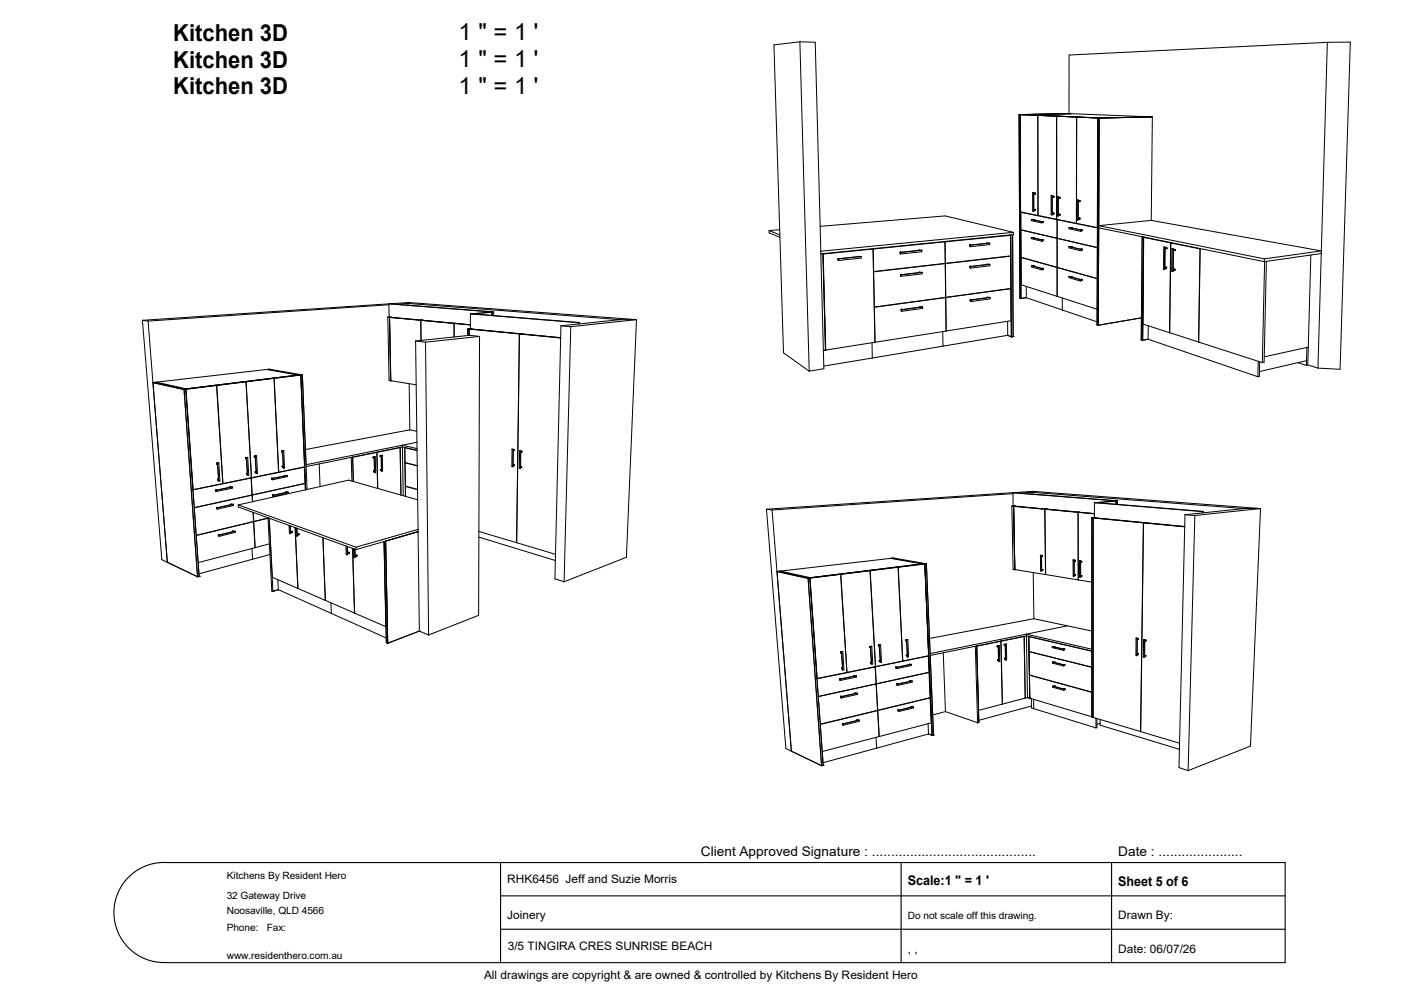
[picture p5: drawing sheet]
<svg xmlns="http://www.w3.org/2000/svg" width="420mm" height="297mm" viewBox="0 0 420 297" stroke-linecap="round" stroke-linejoin="round" font-family="sans-serif">
<path d="M150 258.5v30M269.9 258.5v30M333 258.5v30M38.5 262.9a14.9 14.9 0 0 1 11.5-4.4h335v30h-335a15 15 0 0 1-14.6-8.9 15 15 0 0 1 3.1-16.7zM150 268.5h235M150 278.5h235" fill="none" stroke="#000" stroke-width=".33"/>
<g fill="none" stroke="#000" stroke-width=".3">
<path d="M239.6 12.5l-7.8 .9 2.9 92.4 7.7 5.4M239.6 12.5l4.6 .2 1.7 62.6M239.6 12.5l2.8 98.7M397.6 12.7l-77.3 3.8-.1 17.5M397.6 12.7l6.9-.1-3.1 98.1-6.6-.4M397.6 12.7l-2.8 97.6M305.3 34.3h.1M305.3 34.3l.3 .1M305.3 34.3h1M305.3 34.3l.2 55 .3 .1M305.6 34.4l23.2 1M305.6 34.4l.2 55"/>
<path d="M306.1 34.3l5.2 .3M306.1 34.3l-.5 .1M306.3 34.4l10.7 .4M306.4 34.4h.1M310.9 34.6l.1 30M311.3 34.6l5.7 .2M311.4 34.6h-.5v30M316.5 34.8l.1 30.9zM317 34.8h.1M317 34.8h-.4M317 34.8l6 .3M320.2 34l-14.1 .3"/>
<path d="M320.2 34l.6 .1M320.8 34.1l-14.4 .3M320.8 34.1l24.4 .9M323 35.1l6.4 .3M323 35.1h-.5l-.1 31.8M323 35.1l6.1 .2M328.8 35.4h.7M328.8 35.4l-.1 32.8M328.9 35.4h.1M328.9 35.4h.4M328.9 35.4l-.3 61.9M329.1 35.3h.1"/>
<path d="M329.1 35.3l.3 .1M329.3 35.4h.1M329.3 35.4l-.2 32.2M329.4 35.4h.1M345.2 35l-16.1 .3 .3 .1M345.2 35l-.3 31.1M309.3 57.7h.4M309.3 57.7h.2M309.3 57.7l.1 5.6h.2M309.5 57.7l.1 5.6M309.7 57.7h-.2M309.7 58.2l.4-.1z"/>
<path d="M309.7 57.7v5.6h-.1M310.1 57.9h.1M310.1 57.9h-.4M310.1 57.9v.1M310.1 58.1h.1M310.1 57.9l-.4 .1h.4M310.1 58h.1M310.1 58.1h-.4M310.2 58l-.1 .1M310.2 58l-.5 .1M314.9 58.6l.4 .1M314.9 58.6l.2 .1"/>
<path d="M314.9 58.6v5.8h.2M315.1 58.7h.2M315.1 58.7v5.7M315.3 58.7v5.7h-.2M315.6 59.1h.1M315.6 58.8h.1M315.6 58.8h-.3M315.7 58.8v.1M315.7 59v.1M315.7 59l-.4 .1h.3M315.7 58.9v.1M315.7 59h-.4"/>
<path d="M315.7 58.9h-.4M316.8 58.9l.3 .1v5.7l-.2 .1M316.8 58.9h-.1v5.8l.2 .1M316.9 59v5.8M317.4 59.1h.1M317.4 59.1h-.3l.4 .1M317.5 59.1v.1M317.5 59.4h-.4M317.5 59.4h.1M317.5 59.2h.1M317.5 59.2l-.4 .1h.4M317.5 59.2v.1"/>
<path d="M317.5 59.3v.1M322.6 60h.5M322.6 60h.3M322.6 60v5.9l.3 .1M322.9 60h.2M322.9 60v6M323.1 60l-.1 5.9-.1 .1M230.4 69.1v.7l3.2 1.3M230.4 69.1l3.2 1.3M233.6 68.8l-3.2 .3M245.7 67.8l37.5-3.1 20.4 4.9M245.9 76.1l.9 34.4-4.4 .7"/>
<path d="M245.9 75.3v.8M246.5 76.1h.1M246.5 76l.8 28.9M246.6 76.1l.8 28.8M251 77.7h.1M251 77.6h.1M251 77.6l.1 .5M251 77.6v.1M251.1 77.5v.1M251.1 77.5h.2M251.1 77.6v.5M251.2 77.5h-.1"/>
<path d="M251.2 77.5h.1M251.3 77.5h.1M257.1 76.9h.1M257.1 76.9h.2M257.2 76.9h-.1M257.2 76.9h.2zM258 76.9l-7 .7M258 76.9l-6.9 .7M258 76.9v.5l-6.9 .7M261.3 74.6h.2M261.3 74.6h.3M261.5 74.6l-14.9 1.5"/>
<path d="M261.5 74.6l.6 28M261.6 74.6l.1 6.8M269.7 75.7v.1M269.7 75.7h.1M269.7 75.8v.1M269.7 75.6v.1M269.7 75.6l.1 .5M269.7 75.6h.1M269.7 75.6h.2M269.8 75.5l-.1 .1M269.8 75.5l.2 .1M275.3 75h.1"/>
<path d="M275.3 75h.3M275.3 75h.2M276 75h.1M276.1 75l-6.4 .6M276.1 75v.5l-6.3 .6M282.8 72.4l.2 .1M282.8 72.4h.1M282.8 72.4l.3 .1M283 79h.2l.1 10.1M283 72.5l-21.4 2.1M283 72.5l.2 6.4-.1-6.4M283 79h.2l.2 20.2"/>
<path d="M290.5 73.6v.1M290.5 73.5v.1M290.5 73.5h.1M290.5 73.4v.1M290.5 73.4h.1M290.5 80h.1M290.5 73.4h.2M290.5 73.7h.1M290.5 79.9v.1M290.6 73.4l.1 .1M290.6 73.4l.1 .5M290.6 73.4v.1"/>
<path d="M290.6 79.8l-.1 .1M290.6 79.8v.1M290.6 73.4h-.1M290.6 73.4h.2zM290.6 79.8h.1M290.6 79.8h.3zM290.6 79.8l.2 .1M290.6 79.9h.1M290.6 79.9l.2 .5M290.7 73.5v.4M290.7 79.9l.1 .5M295.6 72.9h.1"/>
<path d="M295.6 72.9h.3M295.6 72.9h.2M295.6 79.2v.1M295.6 79.2l.1 .1M295.7 72.9h.2M295.7 79.2h-.1M295.7 79.2l.2 .1M295.7 79.2h.1M295.7 79.2l.3 .1zM296.5 72.9l-5.8 .6M296.5 72.9l-5.9 .5M296.5 72.9v.4l-5.8 .6"/>
<path d="M296.5 79.2l-5.8 .7M296.5 79.2v.5l-5.7 .7M296.5 79.2l-5.9 .7M302.4 70.4l.3 .1M302.6 76.7l.2 .1-41.1 4.7M302.7 70.5l.1 6.2-41.1 4.7M302.7 70.5l-19.6 2M302.8 70.4l.2 30.6M303.3 70.3l.2 30.6M303.6 69.6l-57.7 5.7M303.6 69.6v.7l-57.7 5.8M305.7 63.5l16.7 3.4"/>
<path d="M305.9 63.6v5.3M305.9 63.6l10.8 2.2M305.9 68.9v8.2l22.8 6.4M305.9 68.9l22.8 5.3M306.1 68.9h-.2M306.1 77.2h-.2v8.2l10.8 3.4M306.1 63.6h-.2M309 65.8l3.1 .6M309 65.8v.4l3 .6M309 71.2v.3l3 .8M309 65.8l3 .6M309 71.2l3.2 .7"/>
<path d="M309 71.2l3 .7M309 79.6l3.2 .9M309 79.6v.4l3 .9M309 79.6l3 .9M309.6 79.7l.3 .1M309.6 65.9h.2M309.7 71.3h.1M309.8 65.8l-.4 .1M309.8 65.8v.1M309.8 65.8l-.3 .1M309.8 71.2h.1M309.8 71.2h-.4"/>
<path d="M309.8 79.6h.1M309.8 79.6l-.4 .1M309.8 65.9h.1M309.8 71.2l-.3 .1M309.8 79.6l-.3 .1M309.8 71.3h.1M309.8 71.3h-.2M309.8 71.3l.1 .1M309.8 79.8h.1M309.9 79.7v.1M309.9 79.7l-.2 .1M310.1 63h.1"/>
<path d="M310.1 62.8h.1M310.1 62.8h-.4M310.1 62.8h-.4l.5 .1M310.1 63h-.4h.4M310.2 62.9v.1M310.2 63h-.1M310.2 62.9l-.5 .1h.5M310.2 62.9h-.5M310.9 64.6h.1M312 66.4v.4M312 71.9v.4M312.1 66.4h.1"/>
<path d="M312.1 66.4l-.1 .4M312.1 66.4h-.1M312.2 71.9h.1M312.2 71.9v.4h-.2M312.2 71.9h-.2M312.4 66.4h.1M312.4 66.4h-.3M312.4 66.7h-.3M312.5 66.4h.1M312.5 66.6h.1M312.5 66.6l-.1 .1M312.5 66.4v.1"/>
<path d="M312.5 66.4l-.4 .1M312.5 66.6l-.4 .1M312.5 71.9h-.4M312.5 71.9h-.3M312.5 72.1l-.3 .1M312.5 66.5v.1M312.5 71.9h.1M312.5 72v.1M312.5 66.5h-.4M312.5 66.5l-.4 .1h.4M312.5 71.9v.1M312.5 71.9l-.3 .1"/>
<path d="M312.5 72l-.3 .1M312.5 72.1h.1M312.5 72h.1M312.5 72h-.3M315.6 63.8h.1M315.6 63.8l-.3 .1M315.7 63.8v.1M315.7 64.1h.1M315.7 64.1h-.4M315.7 63.9h.1M315.7 63.9h-.4h.4M315.7 63.9v.1"/>
<path d="M315.7 64v.1M315.7 64l-.4 .1M315.7 64h-.4M316.7 65.9v5.5M316.7 71.4h.2h-.2v17.4M316.7 71.4v8.7M316.7 65.9l12.1 2.4M316.7 71.4l12 2.9M316.9 65.8h-.2M317 65.8l-.3 .1M317.4 64.2h-.3l.4 .1M317.4 64.2h.1"/>
<path d="M317.5 64.2v.1M317.5 64.3h.1M317.5 64.5h.1M317.5 64.3v.1M317.5 64.4l-.4 .1h.4M317.5 64.4h-.4M317.5 64.3h-.4M317.5 64.4v.1M320.2 73.9v.4l3.4 .8M320.2 73.9l3.6 .8M320.2 73.9l3.4 .8M320.2 68.2v.4l3.4 .7"/>
<path d="M320.2 68.2l3.4 .7M320.2 68.2l3.6 .7M320.9 68.3h.3M321 73.9h.1M321 73.9l-.3 .1M321.1 73.9v.1M321.1 68.2h.1M321.1 68.2h-.4M321.1 68.2l-.3 .1M321.1 74h.1M321.1 74h-.3M321.1 74h-.2"/>
<path d="M321.1 74l.1 .1M321.1 74l-.1 .1M322.5 66.9h-.1M322.5 66.9l6.2 1.3M323 65.7l.5-.1zM323.1 60.4h.4zM323.4 60.1h.1M323.4 60.1l-.3 .1M323.4 65.4h.1M323.4 65.4h-.4M323.5 60.1v.1M323.5 65.4h.1"/>
<path d="M323.5 65.4v.1M323.5 65.4h-.5M323.5 60.2v.1M323.5 65.5v.1M323.5 60.3v.1M323.5 60.3l-.4 .1M323.5 60.2h-.4M323.5 60.2l-.4 .1M323.5 65.6h.1M323.5 65.5l-.5 .1h.5M323.5 65.5h-.5M323.6 74.7v.4"/>
<path d="M323.6 68.9h.2M323.6 68.9v.4M323.7 68.9h.4M323.8 74.7h.1M323.8 68.9l-.2 .4M323.8 74.7v.4h-.2M323.8 74.7h-.2M323.8 75l.3-.1zM324.1 69.2h-.3M324.1 68.9h-.3M324.1 74.7h-.4M324.1 74.7l.1 .1"/>
<path d="M324.1 74.7h-.3M324.1 68.9l.1 .1M324.1 68.9l-.3 .1h.4M324.1 69.1h.1M324.2 69.1h-.1M324.2 69v.1M324.2 74.8v.1M324.2 69l-.4 .1M324.2 69.1h-.4h.3M324.2 74.8h-.4M324.2 74.8l-.4 .1h.4M324.2 74.9h-.1"/>
<path d="M328.7 68.2h.1M329.1 68.3l49.6 10.1M329.1 67.6v.7M329.1 67.6l49.7 10M329.1 68.3l-.1 29.2M342.2 71l-.3 30.8M342.6 71l-.3 31M342.9 71.1h-.3l8.1 1.7M344.9 66.1l-15.8 1.5M344.9 66.1l50.9 9.1-17 2.4M348.6 74.1h.5M348.6 74.1h.3"/>
<path d="M348.6 74.1l-.1 6.6 .3 .1M348.9 74.1l-.1 6.7M349.1 74.1h-.2M349.1 74.3l.4-.1zM349.1 74.1l-.1 6.6-.2 .1M349.5 74.2v.1M349.5 74.5l-.4 .1M349.5 74.3h.1M349.5 74.3h-.4M349.5 74.5h.1M349.5 74.3v.2M349.5 74.3l-.4 .2 .4-.1"/>
<path d="M349.5 74.5h-.4M350.7 72.8l8.8 1.8M350.7 72.8h.1M350.7 72.8l-.3 26.9zM351 72.8h-.3M351.1 74.6h.5M351.1 74.6h.3M351.1 74.6l-.1 6.7 .3 .1M351.4 74.6l-.1 6.8M351.6 74.6h-.2M351.6 74.6l-.1 6.7-.2 .1M351.9 74.7h.1"/>
<path d="M351.9 74.7l-.3 .1h.4M351.9 74.7l.1 .1M352 75.1h-.4M352 74.8h.1M352 75v.1M352 74.8v.1M352 74.8l-.4 .1M352 75h.1M352 75l-.4 .1M352 74.9l-.4 .1 .5-.1M352 74.9h.1M352.1 74.9l-.1 .1"/>
<path d="M359.5 74.5l-.5 28M378.8 77.6l-.1 .8M378.8 78.4l-.7 30.3M379.4 78.3l-.7 30.3-.6 .1M392.7 76.4l-.9 33M395.8 76l-17.1 2.4M42.7 96l1.7 .2M42.7 96l5.8 71.7 1.6 .8M44.4 96.2l1.4 18.5M116.2 95.1h.1M116.2 95.1h.8M116.2 95.1h.5"/>
<path d="M116.2 95.1l.4 18.9 .4 .1M116.5 91.3l-72.1 4.9M116.5 91.1l31.4 2.4M116.5 91.1v.2M116.5 91.3l.1 3.8h.4M116.5 91.1l31 2.4M116.5 95.1h.1M116.5 95.1h-.3M116.7 95.1h.1M116.7 95.1l.4 19 7.6 1.2M116.7 95.1l24.2 2.3M117.1 95.1h.1"/>
<path d="M117.1 95.1h-.4M117.1 95.1h.2M117.1 95.1l9.3 .9M117.3 95.1h.1M122.2 90.9l-3.6 .3M122.2 90.9v.6M122.2 90.9l63.5 4.9M122.4 90.7l-79.7 5.3M122.4 90.7l-.2 .2M122.4 90.7l68.3 5.1M126 96l.1 6M126.1 96h.1"/>
<path d="M126.1 96l.1 6M126.2 96h.1M126.2 96h.2M126.4 96h-.3M126.4 96h.1M126.4 96l14.5 1.3M126.4 96h.3M126.7 96h.1M136 96.9h.1M136 96.9v4.1M136 96.9l.1 4.1M136.3 96.9h.1"/>
<path d="M136.4 96.9h-.4M140.1 98.6h.4M140.1 98.6v2M140.5 98.6h.1M140.5 98.6v1.9M140.6 98.6v1.9M140.6 98.6l15 1.5M140.9 98.6h.1M140.9 94.1h.7M140.9 94.1v4.5M140.9 98.6h-.3M140.9 98.5l-.8 .1"/>
<path d="M140.9 98.6h.3M140.9 98.6l27.1 2.6M140.9 94.1l32.3 2.6M141.2 98.6h.1M141.6 94.1l32 2.6M147.3 93.6l-6.4 .5M147.3 93.6l-5.7 .5M147.3 93.6v.9M147.5 93.5v1M147.9 93.5h-.4M147.9 93.5l-.1 1.1M168 97.7l3 .2"/>
<path d="M168 97.7l-1.8 75.8 2.8 .9M171 97.9l-2 76.5M173.2 96.7v.4M173.6 96.7v.4M173.6 96.7h-.4M185.7 95.8l-17.7 1.9M185.7 95.8h5M190.7 95.8l-19.7 2.1M190.7 95.8l-3.1 71.2-18.6 7.4M261.6 81.4l.1 .1M261.6 81.3l.1 .1M261.7 81.5l.2 10.5"/>
<path d="M261.9 92.1h.1M261.9 92h.1M261.9 92.1l.2 10.5M269.8 82.4v.1M269.8 82.4h.1M269.8 82.3h.1M269.8 82.3v.1M269.8 82.5v.1M269.8 82.3l.1 .5M269.8 82.3h.2M269.8 82.3l.1 .1M269.9 82.2l-.1 .1"/>
<path d="M269.9 82.2l.2 .1M269.9 82.2h.1M269.9 82.4v.4M269.9 92.8l.1 .2M269.9 92.8h.1M270 93h.1M270 92.7l-.1 .1M270 92.7l.1 .1M270 92.8l.1 .1M270 92.8l.1 .5M270 92.7h.1M270 92.7l.2 .1"/>
<path d="M270.1 92.7h-.1M270.1 92.7l.2 .1M270.1 92.9v.4M275.4 81.7h-.1M275.4 81.7h.1M275.4 81.6v.1M275.4 81.6l.2 .1M275.5 81.6h-.1M275.5 81.6l.2 .1zM275.5 92h.1M275.6 91.9l-.1 .1M275.6 91.9l.2 .1"/>
<path d="M275.6 91.9h.1M275.6 91.9l.3 .1M276.2 81.6l-6.4 .7M276.2 81.6l-6.3 .8M276.2 81.6v.5l-6.3 .7M276.4 92l-6.4 .8M276.4 92l-6.3 .9M276.4 92v.4l-6.3 .9M282.4 99.4l.1 4.3M283.2 89.1h-.1M283.3 89.1l-21.4 2.9M283.3 89.1h.1"/>
<path d="M283.4 99.2h.1M290.5 80l.1 .1M290.6 80.1h.1M290.6 89.9v.1M290.6 90h.1M290.6 89.9l.1 .1M290.6 90l.1 .1M290.7 89.9h.1M290.7 90.1h.1M290.7 89.8l-.1 .1M290.7 89.8l.2 .1M290.7 89.9l.1 .5"/>
<path d="M290.7 89.9l.1 .1M290.8 89.8h-.1M290.8 89.8h.1M290.8 89.8l.2 .1M290.8 90v.4M295.7 89.2h.1M295.7 89.1v.1M295.7 89.1l.2 .1M295.7 89.1h.1M295.7 89.1l.4 .1-.3-.1M295.7 89.1l.3 .1M296.6 89.1l-5.9 .8"/>
<path d="M296.6 89.1v.5l-5.8 .8M296.6 89.1l-5.8 .9M301.8 96.3l.1 4.2M302.7 86.5h.1M302.8 86.5l-19.5 2.6M302.8 86.5l-40.9 5.6M302.8 86.5l.1 9.6-55.5 8.8M305.8 89.4h.1M307.4 85.8v3.4M307.4 89.2l-1.6 .2M307.4 89.2l10.8 3.7M312 80.5v.4"/>
<path d="M312 80.5h.2M312.2 80.5h.1M312.2 80.5l-.2 .4M312.4 80.4h.1M312.5 80.4l-.4 .1h.4M312.5 80.4h.1M312.5 80.4v.1M312.5 80.4l-.3 .1M312.5 80.7h-.3M312.5 80.5h.1M312.5 80.7h.1M312.5 80.5v.1"/>
<path d="M312.5 80.5l-.3 .1h.3M312.5 80.6v.1M312.5 80.6l-.3 .1M316.7 80.2h.1M316.7 88.8h.1M316.7 88.8l12 3.9M316.9 80.2h-.2v8.6M318.2 89.3v3.6M318.2 92.9l10.4 3.6M320.2 82.8v.4l3.4 1M320.2 82.8l3.4 1M320.2 82.8l3.6 1"/>
<path d="M321 82.9h.1M321 82.9h-.3M321.1 82.9h.1M321.1 82.9h-.4M321.1 82.9v.1M321.1 82.9l-.3 .1M321.1 83h.1M321.1 83h-.1M323.6 83.8v.4M323.6 83.8h.2M323.8 83.8v.4h-.2M324 83.7h.1"/>
<path d="M324 83.7l-.3 .1M324.1 83.7h.1M324.1 83.7v.1M324.1 83.7l-.3 .1M324.1 83.8h.1M324.1 83.8h-.3M324.1 84l-.3 .1M324.1 84h.1M324.1 83.8v.1M324.1 83.8l-.3 .1M324.1 83.9h-.3h.3M324.1 83.9v.1"/>
<path d="M328.6 97.3h.1M328.6 97.3l.4 .2M329 97.5h.1M341.9 95.3l-12.9 2.2M342.4 97.1l35.7 11.6M344 97.7l-.1 4M349 80.4l.5-.1zM349.3 80.1h-.3h.4M349.3 80.1h.1M349.4 80.1h.1M349.4 80.1l.1 .1M349.5 80.3l-.1 .1"/>
<path d="M349.5 80.2h.1M349.5 80.2h-.5M349.5 80.2v.1M349.5 80.2l-.5 .1M349.5 80.3h.1M349.5 80.3h-.5M351.8 80.7h.1M351.8 80.7h-.3h.4M351.9 80.7h.1M351.9 81l-.4 .1M351.9 81h.1M352 80.9l-.1 .1"/>
<path d="M352 80.9l-.5 .1M352 80.7v.1M352 80.7l-.5 .1M352 80.8v.1M352 80.8l-.5 .1M352 80.9h.1M45.8 114.7h.1M45.8 114.7l9.3 2.1M45.8 114.7l4.3 53.8M46.3 114.6h.1M46.3 114.6l-.5 .1M46.3 114.6l9 2"/>
<path d="M46.8 114.5l-.5 .1M46.8 114.5l9 2.1M55.1 116.8h.1M55.1 116.8l.5-.1 4.1 56M55.1 116.8l4.1 56.1M55.3 116.6h.1M55.3 116.6l.4 .1M55.4 116.6h.1M55.7 116.7l2.2 30.1M55.8 116.6h.1M55.8 116.6h-.5M64.6 115.5h.3"/>
<path d="M64.6 115.5h.1M64.9 115.5l-9.2 1.2M64.9 115.5l1.9 29.4-1.9-29.4M73.4 114.4h.3l1.7 28.8M73.4 114.4h.1M79.8 110.7l-33 3.8M79.8 110.7l9.6 1.7M80.2 110.7h.1M80.2 110.7h-.4M80.2 110.7l9.6 1.7h-.4M80.7 110.7h.1M80.7 110.7h-.5"/>
<path d="M80.7 110.7l9.9 1.7M81.8 113.4h.1M81.8 113.4h.3M82.1 113.4l-17.5 2.1M82.1 113.4h.1M82.1 113.4l1.4 28.1-8.1 1.7M82.1 113.4l1.4 28.1M89.4 112.4h.1M89.8 112.4h.1M89.8 112.4l-34.4 4.2M89.8 112.4l-24.9 3.1M89.8 112.4h.3"/>
<path d="M90.1 112.4l-8 1M90.1 112.4h.1M90.1 112.4l1.1 27.5-7.7 1.6M90.1 112.4l1.5 34.4M90.6 112.4h-.5M90.6 112.4l1.1 27.4M117 114.1h.1M122.6 115l.2 13.8M124.5 102.2l3 .4M124.5 102.2l.7 56.5M127.5 102.6l.9 87.7M143.7 100.8l-3-.3-16.2 1.7"/>
<path d="M143.7 100.8l-16.2 1.8M143.7 100.8l-.3 83.6-15 5.9M155.6 100.1h.1M155.6 100h.1M155.6 100h.3M155.6 100.1l12.4 1.2M155.6 100.1l-.8 62.5M155.9 100h.1M155.9 100.1h-.3M156 100v.1M156 100.1h.4M156.4 100.1h.1"/>
<path d="M247.3 104.9h.1M247.3 104.9l-.6 .1M261.2 102.7l.1 4.6M262.1 102.5v.1M301.9 100.5l-55.1 9.2M301.9 100.5l1.1 .5M303 101h.1M303.5 100.9h.1M303.5 100.9l-.5 .1M341.9 101.8h.1M341.9 101.8l.4 .2M342.3 102h.1"/>
<path d="M343.9 101.7l32.9 11.2M343.9 101.7l-1.6 .3M376.9 108.3l-.1 4.6M377.3 111.4v1.4l-.5 .1M377.4 108.4l-.1 3M388.8 108.7l2.6 .8M391.4 108.1l-14.1 3.3M391.4 108.1v1.4M391.5 104.1l-12.8 2.8M391.5 104.1l-.1 4M391.8 109.4l-.4 .1M391.8 109.4l3 .9"/>
<path d="M391.9 104.1h-.4M64.9 139h.1M64.9 139l.2 .1M64.9 138.9v.1M64.9 138.9l.2 .1M64.9 139v.1M64.9 138.9h.2M64.9 139.1h.1M64.9 139.1h.2M64.9 138.8v.1M65 138.8h-.1M65 138.8h.1"/>
<path d="M65.1 138.8h.1M65.1 138.8l.5 5.4M65.2 138.8l.4 5.4M65.5 138.7l-.4 .1M65.5 138.7l-.3 .1M65.5 138.7l.4 5.4-.3 .1M73.5 137.4h.1M73.5 137.3v.1M73.5 137.4h.3M73.5 137.3l.3 .1M73.6 137.4l.2 .1zM73.6 137.2l-.1 .1"/>
<path d="M73.6 137.2h.2zM73.6 137.2l.2 .1M73.8 137.1l.1 .1M73.8 137.1l.4 5.4M73.9 137.2l.3 5.3M74.2 137.1h-.4M74.2 137.1l-.3 .1M74.2 137.1l.3 5.3-.3 .1M76.2 136.8v.1M76.2 136.8l.2 .1M76.2 136.8h.1M76.2 136.9h.1"/>
<path d="M76.2 136.9l.2 .1-.2-.1M76.2 136.7v.1M76.2 136.7l.2 .1M76.2 136.9l.1 .1M76.2 136.7h.1M76.3 137h.1M76.3 136.7h-.1M76.3 136.7h.1M76.4 136.6l.1 .1M76.4 136.6l.4 5.4M76.5 136.7l.3 5.3M76.9 136.6h-.5"/>
<path d="M76.9 136.6l-.4 .1M76.9 136.6l.2 5.3-.3 .1M84.3 135.3v.1M84.3 135.4l.3 .1-.2-.1M84.3 135.4h.1M84.3 135.3l.3 .1M84.4 135.2l-.1 .1M84.4 135.2l.2 .1h-.3M84.4 135.4h.1M84.4 135.2h.1M84.5 135.2h-.1M84.5 139.9h.1"/>
<path d="M84.5 139.8v.1M84.5 139.8l.3 .1M84.6 139.9l.2 .1M84.6 139.8h-.1M84.6 135.1h.1M84.6 135.1l.4 5.2M84.6 139.9v.1M84.6 140h.2M84.6 139.7v.1M84.6 139.7l.2 .1h-.2M84.7 139.7h-.1M84.7 139.7l.1 .1z"/>
<path d="M84.7 135.1l.3 5.2M85 135.1h-.4M85 135.1h-.3M85 135.1l.2 5.2h-.2M91 140h.2M91.7 139.8l.3 6.9M95.6 139l.3 6.8M105.2 137.1l.2 7.1M105.6 137l.3 7.3M105.6 137l.2 7.3M111.8 137.2h.1M111.8 137.1v.1"/>
<path d="M111.8 137.2h.3M111.8 137.1l.3 .1M111.8 137v.1M111.8 137.2l.3 .1M111.8 137h.1M111.9 137h-.1M111.9 137h.1M111.9 137h.2h-.3M112.1 136.9h.1M112.1 136.9l.2 4.8M112.2 136.9l.1 4.8M112.4 136.9h-.3"/>
<path d="M112.4 136.9h-.2M112.4 136.9l.1 4.7-.2 .1M112.7 135.6h.2l.2 10.8M112.8 135.5l.1 .1M112.9 135.6l.3 10.8M113.9 136.6v.1M113.9 136.7h.3M113.9 136.7v.1M113.9 136.6h.1M113.9 136.6l.3 .1-.3-.1M113.9 136.8h.3M114 136.5l-.1 .1"/>
<path d="M114 136.5h.1M114 136.5l.2 .1h-.3M114.2 136.5h.1M114.2 136.5l.2 4.7M114.3 136.5l.1 4.7M114.5 136.5h-.3M114.5 136.5h-.2M114.5 136.5l.1 4.6-.2 .1M119.7 134.1l.2 .1M119.9 134.2l-7 1.4M119.9 134.2l.2 14.2M119.9 134.1l.2 14.3"/>
<path d="M120.5 134l-28.8 5.8M120.5 134v-.6l4.4 1.1M120.5 134l4.4 1M120.5 134l.3 14.6M121.2 134.1l.3 14.7M121.3 134.2l3.6 .8M121.3 134.2v4.4l3.7 1-3.7-.9M121.3 138.7h.2M121.3 138.7l.2 7M121.4 134.2h-.1M122.8 128.8l-31.3 5.9M122.8 128.8l2.1 .5"/>
<path d="M124.9 132.6l-33.2 6.7M153.4 134.6l.4 .1M153.4 134.6l.3 .1M153.4 134.6l-.1 5.2 .3 .1M153.7 134.7l-.1 5.2M153.7 139.4l.3-.1zM153.7 139.6l.3-.1zM153.8 134.8l.2-.1zM153.8 134.7l-.2 5.2M153.8 134.7h-.1M154 139.3h.1M154 139.3v.1"/>
<path d="M154 139.3l-.3 .1h.3M154 134.7v.1M154 139.4h.1M154 134.8h.1M154 139.5h.1M154 139.5l-.3 .1M154 139.4l.1 .1M154.1 139.5h-.1M154.1 139.5h-.4M154.1 134.8h.1M154.1 134.9v.1M154.1 134.9l-.3 .1"/>
<path d="M154.1 135l-.3 .1M154.1 134.8l-.3 .1h.3M154.1 134.8v.1M154.1 134.9h.1M155.6 135.1v5.3h.2M155.6 135.1h.4M155.6 135.1l.3 .1M155.9 135.2l-.1 5.2M155.9 139.9l.3-.1zM155.9 139.9h.4zM156 135.1l-.1 .1M156 135.1l-.2 5.3"/>
<path d="M156.2 139.8h.1M156.3 135.5h-.3M156.3 139.9v.1M156.3 140h-.4M156.3 135.2l-.3 .1M156.3 135.2v.1M156.3 135.3h.1M156.3 135.4v.1M156.4 135.3v.1M156.4 135.4h-.1M156.4 135.4l-.4 .1M156.4 135.3l-.4 .1"/>
<path d="M57.8 146.7l.1 .1M64.5 147l.1 .1M64.5 146.9v.1M64.5 147l.2 .1M64.5 147h.1M64.5 146.9l.1 .1M64.6 146.9h-.1M64.6 146.9h.1M64.6 146.8v.1M64.6 146.8l.2 .1M64.6 147.1h.1M64.6 146.8h.1"/>
<path d="M64.6 146.9l.1 .1M64.6 146.9l.2 .4M64.6 146.8l.3 .1zM64.7 147l.1 .3M64.9 152.2h.1M64.9 152.2v.1M64.9 152.2l.1 .1M64.9 152.3h.1M64.9 152.1v.1M64.9 152.1l.2 .1M64.9 152.1h.1M65 152.1h-.1"/>
<path d="M65 152.1h.1M65 152.2h.1M65 152.2l.1 .4M65 152.1h.2M65.1 152.2v.4M65.2 143.8h.1M65.2 143.8h.2M65.2 143.7v.1M65.2 143.7h.1M65.2 143.7l.2 .1M65.2 143.8l.2 .1zM65.2 143.6v.1"/>
<path d="M65.2 143.6l.2 .1h-.2M65.3 143.6h-.1M65.3 143.6h.1M68.8 146h.1M68.8 146h.2M68.9 145.9l-.1 .1M68.9 145.9h.1M68.9 145.9l.2 .1-.2-.1M68.9 145.9l.3 .1M69.2 151.3h.1M69.2 151.2v.1M69.2 151.2h.1"/>
<path d="M69.2 151.1v.1M69.2 151.1l.2 .1M69.3 151.1h-.1M69.3 151.1h.1M69.3 151.1l.2 .1M69.5 145.9h.1M69.6 145.9l-5 1M69.6 145.9l.1 .4-4.9 1M69.6 159.3l.1 .1M69.7 159.2v.1M69.7 159.2l.1 .1M69.7 159.3h-.1"/>
<path d="M69.7 159.3h.1M69.7 159.2h.1M69.7 159.2l.2 .1M69.8 159.2h-.1M69.8 159.2h.1M69.8 159.2l.2 .1M69.9 151.1l-4.9 1.1M69.9 151.1l-4.8 1.1M69.9 151.1l.1 .4-4.9 1.1M70.5 159.2l-5 1.2M70.5 159.2l-4.9 1.2M70.5 159.2v.4l-4.8 1.1"/>
<path d="M71.4 151.3v.7l35.2 12.7M71.4 151.3l35.2 12.7M73.8 142v.1M73.8 142h.1M73.8 142l.3 .1M73.8 141.9v.1M73.8 141.9l.3 .1M73.9 142.1l.2 .1zM73.9 141.9h-.1M73.9 141.9h.2M73.9 141.9l.2 .1M75.1 143.2l.1 .1"/>
<path d="M75.1 143.2l.2 .1M75.2 143.3l-17.4 3.5M75.2 143.3l.4 5.1M75.3 143.3l.3 5M75.3 143.2l-17.4 3.6M75.3 143.1l.1 .1M75.4 148.4l.2 2M75.5 148.3h.1M75.6 148.4l.1 2M75.8 153.6l.6 10.6M75.9 153.6l.1 2.7M75.9 156.3l.1 .1"/>
<path d="M75.9 156.3l.5 7.8M76 156.3l-17.2 4.1M76 156.3h.1M76.4 141.5l.1 .1M76.4 141.4v.1M76.4 141.5l.3 .1M76.5 141.6l.2 .1M76.5 141.6h.2M76.5 141.4h-.1M76.5 141.4l.2 .1M76.5 141.4h.1M76.5 141.4h.2"/>
<path d="M76.5 141.3v.1M76.5 141.3l.2 .1M80.3 155.3l-4.3 1M80.3 155.2l1.1 21.9M80.3 155.3l-21.5 5.2M80.6 155.3l1.2 21.9M81.4 143.5h.1M81.4 143.4v.1M81.4 143.3v.1M81.4 143.4l.1 .1M81.4 143.3l.2 .1M81.4 143.3h.1"/>
<path d="M81.4 143.3l.3 .1M81.5 143.3h-.1M81.5 143.3l.2 .1zM81.5 143.4l.1 .1M81.5 143.4l.2 .4M81.6 143.5l.1 .3M81.6 148.5h.1M81.7 148.4l-.1 .1M81.7 148.4l.1 .1h-.2M81.7 148.4h.1M81.7 148.6h.1M81.7 148.4h.2"/>
<path d="M81.7 148.3v.1M81.7 148.3l.3 .1zM81.8 148.5h.1M81.8 148.5l.1 .3M81.9 148.5v.3M83.5 141.5h.1M85.3 142.6h.1M85.3 142.5v.1M85.3 142.5l.2 .1M85.4 142.5h-.1M85.4 142.5l.2 .1M85.4 142.5h.1"/>
<path d="M85.4 142.5h.3M85.5 147.6h.1M85.6 147.5l-.1 .1M85.6 147.5l.1 .1M85.6 147.5h.1M85.6 147.5h.2M85.7 147.5h.2M86.1 142.5l-4.6 .9M86.1 142.5l-4.5 1M86.1 142.5v.3l-4.4 1M86.3 147.5l-4.5 1M86.3 147.5v.3l-4.4 1"/>
<path d="M86.3 147.5l-4.4 1M86.6 157.5l.1 2.4 .2 .1M86.8 157.5l.1 2.5M87 157.6l.1 2.3-.2 .1M87.1 159.6l.5-.1-.5 .1M87.4 159.3h.1M87.4 159.3h-.3M87.5 159.3h.1M87.5 159.3l-.4 .1M87.5 159.3l.1 .1M87.5 159.3l-.4 .1h.5M87.6 159.4l-.5 .3"/>
<path d="M88.4 158.1l.9 18.3-.9-18.3M88.6 158.2l.1 2.4 .2 .1M88.8 158.3l.1 2.4M89 158.3l.1 2.3-.2 .1M91.2 140l-15.9 3.3M91.2 140l.2 4.9-15.8 3.4M91.3 144.9h.1M91.4 144.9l-33.2 7.2M91.4 144.9l.1 1.9M111.9 141.2v.1M111.9 141.2l.3 .1M111.9 141.3v.1"/>
<path d="M111.9 141.3l.3 .1M111.9 141.2h.1M111.9 141.1v.1M111.9 141.1l.3 .1h-.3M111.9 141.1l.3 .1zM114 140.8v.1M114 140.8h.1M114 140.7l.3 .2-.3-.1M114 140.7v.1M114 140.9l.3 .1zM114 140.7h.1M114 140.7l.3 .1"/>
<path d="M114.1 140.7h.2M121.5 145.8l3.6 1M121.5 145.7l3.6 1M121.5 145.8v3M121.6 145.7l-.1 .1M125.1 149.8l-20.7-5.9-33 7.4M125.2 159.4l-18.6 5.3M125.2 158.7l-18.6 5.3M125.2 158.7v.7M125.2 159.4l.4 29.7M143.5 159.3l22.9 6.8M155.9 140.1l.4-.1z"/>
<path d="M229.6 152.6l1.7 .2M229.6 152.6l5.8 71.8 1.7 .7M231.3 152.8l1.5 18.5M303.1 151.7l.5 .1M303.1 151.7l.4 18.9 .5 .1M303.4 147.7l31.4 2.4M303.4 147.7v.2M303.4 147.7l31.1 2.4M303.4 147.9l-72.1 4.9M303.4 147.9l.1 3.8M303.5 151.7h-.4M303.5 151.7h.5"/>
<path d="M303.6 151.8h.1M303.6 151.8l.4 18.9M303.6 151.8l19.7 1.7M304 151.7h.1M304 151.7l-.4 .1M304 151.7h.3M304.3 151.7v.1M304.3 151.7l8.8 .9M309.2 147.6l-3.6 .2M309.2 147.6v.5M309.2 147.6l63.5 4.8M309.4 147.3l-79.8 5.3"/>
<path d="M309.4 147.3l-.2 .3M309.4 147.3l68.2 5.1M313 152.6h.1M313 152.6l.2 19.6M313 152.6l9.9 1M313 152.6l.3 19.6M313.1 152.6h.1M313.1 152.6h.2M313.3 152.6h.1M313.3 152.6h-.3M313.4 152.6h.3M313.7 152.6h.1"/>
<path d="M313.7 152.6l9.6 .9M322.9 153.6h.1M322.9 153.6l.1 20.2M323 153.6h.1M323 153.6l4.9 .4M323 153.6v20.2M323.3 153.5h.1M323.3 153.5l-.3 .1M323.3 153.5l4.6 .4M327.1 155.2h.3M327.1 155.2v59.7M327.4 155.2h.1"/>
<path d="M327.4 155.2v59.8M327.5 155.2l27.4 2.7M327.5 155.2l-.1 59.8M327.9 150.7h.7M327.9 150.7v4.5M327.9 155.2h-.4M327.9 155.1l-.8 .1M327.9 155.2h.3M327.9 155.2l27 2.6M327.9 150.7l32.2 2.6M328.2 155.2h.1M328.6 150.7l31.9 2.6"/>
<path d="M334.2 150.2l-6.3 .5M334.2 150.2l-5.6 .5M334.2 150.2v.9M334.5 150.1l-.1 1M334.8 150.1h-.3M334.8 150.1v1.1M342.5 156.7h.1M342.6 156.6h.1M342.6 156.6l.3 .1M342.6 156.7l-.9 62.6M342.9 156.7h-.3M342.9 156.7h.1"/>
<path d="M342.9 156.7h.4M343.3 156.7h.1M355 154.3l2.9 .2M355 154.3l-1.8 75.8 2.7 .9M357.9 154.5l-2 76.5M360.1 153.3v.4M360.5 153.3v.4M360.5 153.3h-.4M372.7 152.4h4.9M372.7 152.4l-17.7 1.9M377.6 152.4l-19.7 2.1M377.6 152.4l-3 71.2-18.7 7.4"/>
<path d="M50.1 168.5h.1M50.1 168.5l9.1 4.4M59.2 172.9h.1M59.7 172.7h.1M59.7 172.7l-.5 .2M65.4 160.4l.1 .1M65.4 160.4h.1M65.4 160.3v.1M65.4 160.3h.1M65.4 160.3l.1 .1M65.4 160.3h.2M65.5 160.2l-.1 .1"/>
<path d="M65.5 160.2l.2 .1M65.5 160.4h.1M65.5 160.4l.2 .3M65.5 160.2h.1M65.5 160.2l.3 .1M65.6 160.4l.1 .3M75.5 164.4l.2 3.2M75.7 167.6l-16.1 4.4M80.7 163l-21.3 5.6M80.9 166.2l-5.2 1.4M81.4 177.1h.1M81.4 177.1l.4 .1"/>
<path d="M81.6 173l15.8 6.9M81.8 177.2h.1M83.2 173.7l.2 3M83.4 176.7l-1.6 .5M83.4 176.7l32.3 14.5M89.1 160.1l.4-.1zM89.5 160h.1M89.6 160v.1M89.6 160l-.5 .2 .5-.1M89.6 160.1v.1M89.6 160.2l-.5 .2M89.6 160.2l-.5 .1"/>
<path d="M96.7 161.2l.8 18.7M97.5 179.9h-.1M97.5 179.9l18.1 7.9M103.6 163.6l.1 2.6 .3 .1M103.9 163.7l.1 2.6M104.1 163.8l.1 2.4-.2 .1M104.1 166l.5-.2zM104.5 165.5l-.4 .1M104.5 165.5l-.4 .2M104.6 165.7h-.5M104.6 165.8h.1M104.6 165.8l-.5 .1"/>
<path d="M104.6 165.7h.1M104.6 165.7l-.5 .1M104.6 165.7v.1M105.6 164.4l.6 19.4M105.9 164.5l.1 2.5 .3 .2M106.2 164.6l.1 2.6M106.4 164.6v2.5l-.1 .1M106.6 164v.7M106.8 166.4h.1M106.8 166.4l-.4 .1 .4-.1M106.9 166.4v.1M106.9 166.4l-.5 .2"/>
<path d="M106.9 166.5v.1M106.9 166.6l-.5 .2M106.9 166.5l-.5 .2 .5-.1M106.9 166.5l-.5 .1M115 162.3l.6 25.5M115.1 162.3l.6 30.3M115.5 162.2l.6 30.6M143.5 161l22.9 7M232.8 171.3l9.3 2M232.8 171.3l4.3 53.8M233.3 171.2h.1M233.3 171.2l-.5 .1"/>
<path d="M233.3 171.2l9 2M233.7 171.2h-.4M233.7 171.2l9 1.9M242.1 173.3h.1M242.1 173.3l4 56.2M242.3 173.2h.1M242.3 173.2l.3 .1h-.5M242.4 173.2h-.1M242.4 173.2h.1M242.4 173.2l.3 .1M242.7 173.3l3.9 56M242.7 173.1h.1"/>
<path d="M242.7 173.1l-.4 .1M242.7 173.2h-.3M251.5 172.1l-9.1 1.1M251.5 172.1l.3 .1M251.6 172.1h.1M251.6 172.1l.3 .1M251.8 172.2l-9.1 1.1M251.8 172.2l1.9 29.3-1.8-29.3M260.3 171l.3 .1 1.6 28.7M260.4 171l-8.8 1.1M260.4 171h.1M260.4 171l.3 .1 1.6 28.7"/>
<path d="M266.8 167.4l9.5 1.6M266.8 167.4l-33.1 3.8M267.2 167.3h.1M267.2 167.3l-.4 .1M267.2 167.3l9.5 1.7M267.6 167.3h.1M267.6 167.3h-.4M267.6 167.3l9.9 1.7 2.1 51.3M268.7 170h.4l1.4 28.1M268.8 170h.1M269 170l1.4 28.1M276.3 169h.1"/>
<path d="M276.7 169l-7.9 1M276.7 169h-.4M276.7 169h.1M276.7 169l-34 4.2M276.7 169h.3M277 169l-25.1 3.2M277 169l2.2 51.4M277.1 169h.1M277.5 169h-.4M304 170.7h.1M304 170.7l9.2 1.5M309.5 171.6l.2 13.8"/>
<path d="M311.7 166.4h.3M311.7 166.4l.2 .1M311.7 166.4v4.7h.2M311.9 166.5v4.6M312 166.4l-.1 .1M312 166.4l-.1 4.7M312.3 166.8h-.3M312.3 166.8h.1M312.3 166.5v.1M312.3 166.5l-.3 .1M312.3 170.7h.1M312.3 170.7h-.2"/>
<path d="M312.3 166.7v.1M312.3 166.7l-.3 .1M312.3 166.6h-.3h.3M312.3 166.6v.1M312.3 166.7h.1M312.3 166.7h-.3M312.3 170.9h.1M312.4 170.7v.1M312.4 170.7l-.3 .1M312.4 170.8h.1M312.4 170.8h-.3h.3M312.4 170.8v.1"/>
<path d="M312.4 170.8l-.3 .1h.2M313.2 172.2h.1M313.3 172.2l9.7 1.6M321.5 167.8h.3M321.5 167.8l.2 .1M321.5 167.8v4.9h.2M321.7 167.9v4.8M321.8 167.8l-.1 .1M321.8 168.2h.3zM321.8 168h.3zM321.8 167.8l-.1 4.9M322 172.2h.1"/>
<path d="M322 172.2l-.2 .1 .3-.1M322.1 172.2h.1M322.1 168h.1M322.1 172.4l-.3 .1M322.1 168l-.3 .1M322.1 168v.2M322.1 168v.1M322.1 172.3h-.3M322.1 172.3h.1M322.1 168.1l-.3 .1 .3-.1M322.1 168.1h.1M322.1 172.3v.1"/>
<path d="M322.1 172.3l-.3 .1h.3M322.1 172.4h.1M323 173.8h.1M323 173.8l4.1 .7M323.4 168.1h.3M323.4 168.1h.2M323.4 168.1v4.9h.2M323.6 168.1v4.9M323.7 168.1h-.1M323.7 168.1l-.1 4.9M323.9 168.2h.1M323.9 168.2l-.2 .1h.3"/>
<path d="M323.9 172.5h.1M324 172.5h-.3h.3M324 172.5h.1M324 168.2v.1M324 168.4l-.3 .1M324 168.4v.1M324 168.3h.1M324 172.5v.1M324 168.3v.1M324 172.7h.1M324 168.4h.1M324 168.3l-.3 .1"/>
<path d="M324 168.3h-.3M324 172.7h-.3h.3M324 172.6h-.3M324 172.6h.1M324.1 172.6l-.1 .1M324.1 172.6l-.4 .1M99.1 180.7l.2 3.1M106.2 183.7h.1M115.6 187.8h.1M115.7 192.6h.1M115.7 192.6l.4 .2M116.1 192.8h.1"/>
<path d="M125.6 189.1h.1M125.6 189.1l-9.5 3.7M125.6 189.1l2.8 1.2M251.8 195.6l.1 .1M251.8 195.5v.1M251.8 195.6h.3M251.8 195.6l.3 .1h-.2M251.8 195.5h.1M251.8 195.5h.3M251.9 195.7h.1M251.9 195.4l-.1 .1M251.9 195.7l.2 .1"/>
<path d="M251.9 195.4h.1M252 195.4h-.1M252.1 195.3l.1 .1M252.1 195.3l.4 5.5M252.2 195.4l.3 5.4M252.5 195.3h-.4M252.5 195.3l-.3 .1M252.5 195.3l.3 5.5h-.3M260.5 193.9v.1M260.5 194h.1M260.5 194l.2 .1M260.5 193.9h.1"/>
<path d="M260.5 193.9l.2 .1M260.5 194l.1 .1M260.5 193.8v.1M260.5 193.8l.2 .1M260.5 193.8h.1M260.6 194.1h.1M260.6 193.8h-.1M260.6 193.8h.1M260.7 193.7l.1 .1M260.7 193.7l.4 5.4M260.7 198.7h.1M260.7 198.6v.1"/>
<path d="M260.7 198.7h.3M260.7 198.6l.3 .1M260.8 198.5l.2 .1M260.8 198.5l-.1 .1M260.8 198.7l.2 .1M260.8 193.8l.3 5.3M260.8 198.5h.1M260.8 198.5h.2M260.9 198.5h-.1M260.9 198.5h.1M261.2 193.7h-.5M261.2 193.7l-.4 .1"/>
<path d="M261.2 193.7l.3 5.3-.4 .1M262.1 199.8l.1 .1M262.2 199.9l.7 13M262.2 199.9l1.1 20.8M262.2 199.8h.1M263.1 193.5h.1M263.1 193.4h.3M263.1 193.4v.1M263.1 193.4l.3 .1h-.3M263.1 193.4h.1M263.2 193.5l.2 .1zM263.2 193.3l-.1 .1"/>
<path d="M263.2 193.3h.1M263.3 193.3h-.1M263.4 193.2l.4 5.3M263.4 193.2l.1 .1M263.4 198.1l.2 .2-.2-.2M263.4 198.1l.2 .1M263.4 198.1v.1M263.4 198.1h.2M263.4 198v.1M263.4 198h.2zM263.5 193.3l.3 5.2M263.8 193.2h-.4"/>
<path d="M263.8 193.2l-.3 .1M263.8 193.2l.3 5.3h-.3M268.3 200h.1M268.3 200h.2M268.4 199.9l-.1 .1M268.4 199.9l.3 .1M268.4 199.9l.2 .1M270.4 198.1h.1M271.3 191.9l.3 .2-.3-.1M271.3 191.9l.2 .1M271.3 192h.1M271.3 191.8v.1"/>
<path d="M271.3 191.8l.2 .2-.2-.1M271.3 191.8h.1M271.4 191.8h-.1M271.4 191.8l.1 .1-.2-.1M271.4 191.8h.1M271.5 196.5h.1M271.5 196.5l.3 .1-.3-.1M271.5 196.4v.1M271.5 196.4l.3 .1M271.5 196.5v.1M271.5 196.4h.1M271.5 191.7h.1"/>
<path d="M271.5 191.7l.4 5.2M271.5 196.6h.1M271.6 196.6h.2M271.6 196.3l-.1 .1M271.6 196.3l.2 .1M271.6 191.7l.3 5.2M271.9 191.7h-.4M271.9 191.7h-.3M271.9 191.7l.3 5.1-.3 .1M272.3 199.2h.1M272.3 199.1v.1M272.3 199.1l.2 .1"/>
<path d="M272.4 199.1h-.1M272.4 199.1l.2 .1zM273 199.1l-4.5 .9M273 199.1v.4l-4.4 .9M273 199.1l-4.4 .9M277.9 196.6h.2M278.1 196.6l-33.4 6.8M278.1 196.6l.5 12.5-32.9 7.9M278.2 196.5l-33.5 6.8M282.6 195.6l.6 17.7M292.2 193.7l.7 22.9M292.5 193.6l.7 22.9-.3 .1"/>
<path d="M298.7 193.7l.3 .1M298.7 193.7h.3M298.7 193.6v.1M298.7 193.6l.3 .1M298.7 193.8h.1M298.8 193.6h-.1M298.8 193.6h.1M298.8 193.6l.2 .1M298.8 193.8l.2 .1M298.8 193.6h.2M298.8 197.9v.1M298.8 197.8v.1"/>
<path d="M298.8 197.8l.3 .1M298.8 198h.3zM298.8 197.8h.1M298.9 197.8h.2M298.9 197.7l-.1 .1M298.9 197.7l.2 .1M299 193.5l.1 .1M299 193.5l.2 4.8M299.1 193.6l.1 4.7M299.4 193.5h-.4M299.4 193.5l-.3 .1M299.4 193.5l.1 4.7-.3 .1"/>
<path d="M299.7 192.1l.1 .1-7.3 1.4M299.7 192.1l.1 .1M299.8 192.2h.1M299.9 192.2l.3 18.8M300.8 193.2l.3 .1M300.8 193.2v.1M300.8 193.3l.3 .1-.3-.1M300.9 193.4h.2M300.9 193.2h-.1M300.9 193.2h.1M300.9 193.2h.2zM300.9 197.4v.1"/>
<path d="M300.9 197.4l.3 .1M300.9 197.5l.3 .1zM300.9 197.3v.1M300.9 197.3l.3 .1M301 197.3h-.1M301 197.3l.2 .1zM301 197.3h.1M301.1 193.1l.2 4.7M301.4 193l.1 .1M301.5 193.1h-.4M301.5 193.1l.1 4.7h-.3M306.6 190.7l.2 .1"/>
<path d="M306.8 190.8l-6.9 1.4M306.8 190.8l.3 18.4M306.8 190.7l.3 18.5M307.5 190.6l-28.8 5.8M307.5 190.1l-28.9 5.8M307.5 190.1v.5M307.5 190.1l19.6 4.5M307.5 190.6l19.6 4.6M307.5 190.6l.3 18.5M308.2 190.7l.3 18.6M308.3 190.8h-.1l.1 4.5 18.8 4.7M308.4 195.3v7l18.7 5.1"/>
<path d="M309.7 185.4l-31.3 6M309.7 185.4l17.4 3.7M315.2 193.8l3.5 .8M315.2 193.8v.3l3.4 .8M315.2 193.8l3.4 .8M315.3 198.4l3.4 .9M315.3 198.4v.3l3.3 .9M315.3 198.4l3.3 .9M315.6 198.5l.3-.1zM315.9 193.8h.1M315.9 193.8h-.3M315.9 193.8h-.2"/>
<path d="M315.9 193.8l-.2 .1M316 193.8v.1M316 193.8l-.2 .1M316 198.4h.1M316 198.4v.1M316 198.4l-.2 .1M316 198.5h.1M316 198.5h-.1M318.6 194.6v.3M318.6 199.3v.3M318.6 199.2h.3zM318.7 194.6h.1"/>
<path d="M318.7 194.6l-.1 .3M318.7 194.6h-.1M318.7 199.3h.1M318.7 199.3l-.1 .3M318.7 199.3h-.1M318.8 194.5h.1M318.8 194.5h-.2M318.9 194.5h.1M318.9 194.5h-.3M318.9 194.7l-.2 .1M318.9 199.2h-.3M318.9 194.5v.1"/>
<path d="M318.9 194.7h.1M318.9 194.5l-.2 .1M318.9 194.6h.1M318.9 194.6h-.2h.2M318.9 194.7h-.2M318.9 194.6v.1M318.9 199.2h.1M318.9 199.2l-.2 .1M318.9 199.4h-.2M319 199.2v.1M319 199.3l-.3 .1 .3-.1M319 199.3l-.1 .1"/>
<path d="M319.7 187.6l-12.2 2.5M340.3 191.3h.4M340.3 191.3h.3M340.3 191.3v5.2h.2M340.6 191.3l-.1 5.2M340.7 191.3l-.2 5.2M340.7 191.3h-.1M340.7 191.4h.3zM340.9 195.9l-.2 .1M340.9 195.9v.1M340.9 196h.1M340.9 196h-.2"/>
<path d="M341 196.2l-.3 .1M341 196h.1M341 196l-.3 .1M341 191.4h.1M341 196v.1M341 196.1v.1M341 196.1l-.3 .1M341 191.6l-.3 .1M341 191.6h.1M341 191.6h-.3M341 191.4v.1M341 191.4l-.3 .1"/>
<path d="M341 191.5l-.3 .1 .4-.1M341 191.5h.1M341.1 191.5l-.1 .1M342.6 191.7l.4 .1M342.6 191.7l.2 .1M342.6 191.7l-.1 5.3h.3M342.8 191.8v5.2M342.9 196.5l.2-.1zM343 191.9l.2-.1zM343 191.8h-.2M343 191.8l-.2 5.2M343.2 196.4v.1"/>
<path d="M343.2 191.8l.1 .1M343.2 196.7h-.3M343.2 196.5l-.3 .1M343.2 196.5v.1M343.2 196.6v.1M343.2 196.6l-.3 .1M343.3 192.1h-.4M343.3 191.9h.1M343.3 191.9h-.3M343.3 191.9v.1M343.3 192v.1M343.3 192l-.3 .1"/>
<path d="M343.3 191.9l-.3 .1M251.5 203.6h.1M251.5 203.5v.1M251.5 203.5h.1M251.5 203.5h.2M251.5 203.6l.1 .1M251.5 203.4v.1M251.5 203.4l.3 .1M251.5 203.4l.2 .1M251.6 203.4l.2 .1M251.6 203.5l.1 .1M251.6 203.5l.1 .4"/>
<path d="M251.7 203.6v.3M251.8 208.8h.1M251.8 208.8h.2M251.8 208.8v.1M251.8 208.9h.1M251.8 208.7v.1M251.8 208.7l.2 .1M251.9 208.7l.2 .1M251.9 208.7h-.1M251.9 208.7h.1M251.9 208.8h.1M251.9 208.8l.2 .4"/>
<path d="M252 208.7l.2 .1M252 208.8l.1 .4M252.1 200.3v.1M252.1 200.3l.3 .2-.3-.1M252.1 200.3h.1M252.1 200.3l.3 .1M252.1 200.4l.1 .1M252.1 200.2v.1M252.1 200.2l.3 .1M252.2 200.5h.1M252.2 200.5h.2M252.2 200.2h-.1"/>
<path d="M252.2 200.2h.1M252.2 200.2h.2M252.3 217h.1M252.3 216.9v.1M252.3 216.9l.2 .1M252.4 216.9h-.1M252.4 216.9l.1 .1M252.4 217.1h.1M252.4 216.8v.1M252.4 216.8l.2 .1M252.5 217l.1 .4M252.5 217h.1"/>
<path d="M252.5 216.8h-.1M252.5 216.8h.1M252.5 216.8l.2 .1M252.6 217v.4M255.8 202.6v.1M255.8 202.6h.1M255.8 202.5v.1M255.8 202.5l.2 .1M255.9 202.5h-.1M255.9 202.5h.1M255.9 202.5l.2 .1M256.1 207.9h.1"/>
<path d="M256.1 207.8v.1M256.1 207.8h.1M256.1 207.8h.2M256.2 207.7l-.1 .1M256.2 207.7l.2 .1M256.2 207.7h.1M256.2 207.7l.3 .1zM256.6 202.6l-5 .9M256.6 202.6l-4.9 1M256.6 202.6v.3l-4.9 1M256.6 215.9v.1M256.6 215.9h.1"/>
<path d="M256.6 215.8v.1M256.6 215.8l.2 .1M256.7 215.8h-.1M256.7 215.8l.3 .1M256.7 215.8l.2 .1M256.9 207.8l-5 1M256.9 207.8l-4.9 1M256.9 207.8v.3l-4.8 1.1M257.4 215.8l-4.9 1.2M257.4 215.8l-4.8 1.2M257.4 215.8v.4l-4.8 1.2M262.5 204.9l-.2 .1"/>
<path d="M262.8 212.9l.1 .1M268.3 200.1h.1M268.3 200v.1M268.4 200.1l.1 .1M268.5 200h.1M268.5 200l.1 .4M268.6 200v.4M268.6 205v.2M268.6 205l.1 .1M268.6 205.1l.1 .1zM268.6 205h.1M268.6 205h.2"/>
<path d="M268.6 204.9v.1M268.6 204.9l.4 .1M268.6 204.9l.3 .1M268.7 205l.1 .1M268.7 205l.2 .4M268.8 205.1l.1 .3M269 212.9v.1M269 212.8v.1M269 212.9l.1 .1M269 212.8l.1 .1M269 213h.1M269 212.8h.1"/>
<path d="M269 212.8l.2 .1M269 212.8h.3M269.1 212.7l-.1 .1M269.1 212.7l.2 .1zM269.1 212.9l.1 .4M269.1 212.9h.1M269.2 212.9v.4M272.5 204.2h.1M272.5 204.1v.1M272.5 204.1l.2 .1M272.5 204.1l.3 .1zM272.5 204.1h.1"/>
<path d="M272.8 212h.1M272.9 211.9l-.1 .1M272.9 211.9l.1 .1M272.9 211.9h.1M272.9 211.8v.1M272.9 211.8l.3 .1M272.9 211.8h.1M273.3 204.1l-4.5 1M273.3 204.1v.3l-4.4 1M273.3 204.1l-4.6 .9M273.6 211.9l-4.4 1M273.6 211.9l-4.5 1"/>
<path d="M273.6 211.9v.3l-4.4 1.1M278 216.9l.1 3.1M278.1 220l-31.6 8.6M278.1 220l1.1 .4M278.2 201.5l-33.1 7.3M278.3 201.5l-33.2 7.2M278.5 209.1l.1 .1M278.6 209.2l-32.9 7.9M278.6 209.2l.3 7.5-32.6 8.5M283.2 213.3l-3.8 1M283.2 213.3l9.7 3.3M292.9 216.6h.1"/>
<path d="M293.1 212.9h.1M300.2 211l-7 1.9M307.1 209.2l-6.9 1.8M307.1 209.2h.1M307.8 209.1h.1M307.8 209.1l.7 .2M307.8 209.1l-.7 .1M308.4 202.4l.1 6.9M308.4 202.4l18.7 5.1M308.5 209.3h.1M308.5 202.3l-.1 .1M308.5 209.3l18.6 5.5"/>
<path d="M309 209.4v2.8l.7 .2M309 211.6l-15.8 4.3M309.6 209.6l.1 2.8M309.7 212.4l18.6 5.8M315.3 205.7l3.5 .8M315.3 205.7v.3l3.3 .9M315.3 205.7l3.3 .9M316 205.6h.1M316 205.6l-.3 .1M316 205.6l.1 .1M316.1 205.7h.1M316.1 205.7h-.3"/>
<path d="M316.1 205.7v.1M316.1 205.7l-.2 .1M316.1 205.8h.1M316.1 205.8h-.1M318.6 206.6v.3M318.8 206.5h.1M318.8 206.5l-.2 .4M318.8 206.5l-.2 .1M318.9 206.4l-.3 .1M318.9 206.4h.1M319 206.4l-.3 .1M319 206.6h.1"/>
<path d="M319 206.5h.1M319 206.5h-.2M319 206.5v.1M319 206.5l-.2 .1M319 206.6l-.2 .1 .2-.1M327.1 214.9h.1M327.1 214.9l.3 .1M327.4 215h.1M327.4 215l14.3 4.2M328.3 215.3v2.9M328.6 215.3v2.8l-.3 .1M329.6 215.6v1.7l23.7 7.3"/>
<path d="M329.6 216.8l-1 .3M341.7 219.3l11.7 3.5M237.1 225.1l9 4.4M246.1 229.5h.1M246.6 229.3h.1M246.6 229.3l-.5 .2M262.4 221l.2 3.2M279.2 220.4h.1M279.6 220.3h.1M279.6 220.3l-.4 .1"/>
</g>
<g font-size="7">
<text x="51.9" y="12.2">Kitchen 3D</text>
<text x="137.4" y="12">1 &quot; = 1 '</text>
<text x="51.9" y="20.2">Kitchen 3D</text>
<text x="137.4" y="20.1">1 &quot; = 1 '</text>
<text x="51.9" y="28.3">Kitchen 3D</text>
<text x="137.4" y="28.2">1 &quot; = 1 '</text>
</g>
<g font-size="4">
<text x="210" y="256.5">Client Approved Signature : ...........................................</text>
<text x="335" y="256.5">Date : ......................</text>
<text x="272" y="265.3">Scale:1 &quot; = 1 '</text>
<text x="335" y="265.5">Sheet 5 of 6</text>
</g>
<g font-size="3.5">
<text x="152" y="264.5">RHK6456 Jeff and Suzie Morris</text>
<text x="152" y="275.5">Joinery</text>
<text x="335" y="275.5">Drawn By:</text>
<text x="152.1" y="284.6">3/5 TINGIRA CRES SUNRISE BEACH</text>
<text x="272" y="285.5">, ,</text>
<text x="335" y="285.5">Date: 06/07/26</text>
<text x="145" y="293.5">All drawings are copyright &amp; are owned &amp; controlled by Kitchens By Resident Hero</text>
</g>
<g font-size="3">
<text x="67.9" y="263.5">Kitchens By Resident Hero</text>
<text x="67.9" y="269.5">32 Gateway Drive</text>
<text x="67.9" y="274">Noosaville, QLD 4566</text>
<text x="272" y="275.5">Do not scale off this drawing.</text>
<text x="67.9" y="279">Phone:</text>
<text x="79.9" y="279">Fax:</text>
<text x="67.9" y="287.5">www.residenthero.com.au</text>
</g>
</svg>
